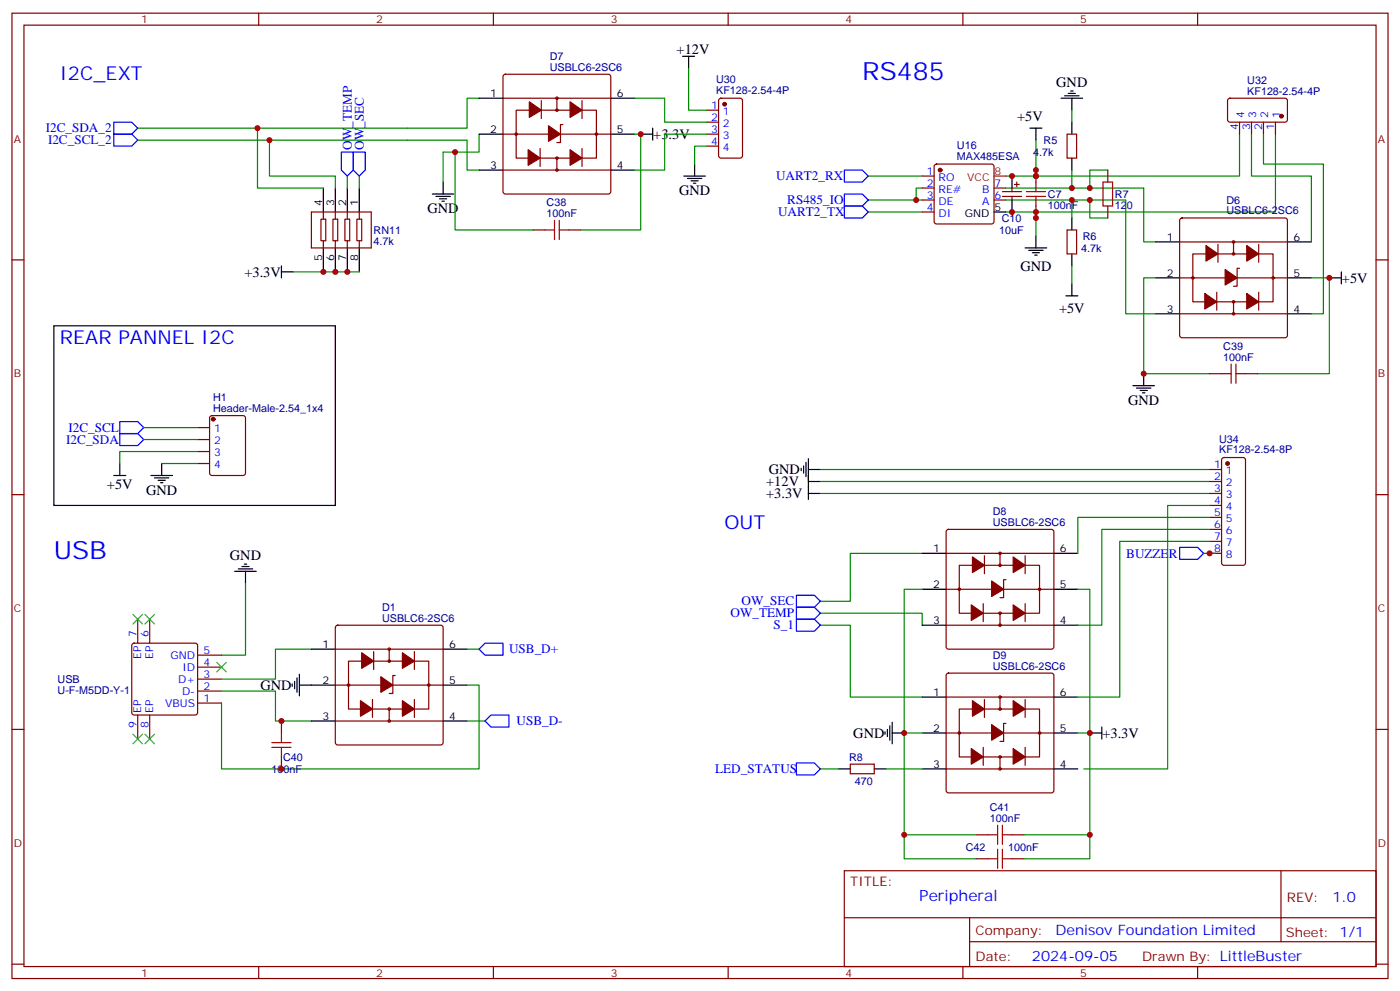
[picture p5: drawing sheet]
<svg xmlns="http://www.w3.org/2000/svg" width="412mm" height="292mm" viewBox="0 0 412 292" stroke-linecap="round" stroke-linejoin="round" font-family="sans-serif">
<g fill="none" stroke="#870000" stroke-width=".35">
<path d="M3.5 3.9h405.4v284.3h-405.4zM7.1 7.4h398.2v277.3h-398.2zM76.2 3.9v3.5M145.3 3.9v3.5M214.5 3.9v3.5M283.6 3.9v3.5M352.8 3.9v3.5M314.3 39.5h2.8v7.1h-2.8zM271.6 51.9h3.6M271.6 55.4h3.6M271.6 58.9h3.6M275.4 48.5l.5-.2h16.2l.5 .2 .2 .5v16.3l-.2 .5-.5 .2h-16.2l-.5-.3-.2-.4v-16.3z"/>
<path d="M292.8 55.4h3.5M292.8 58.9h3.5M295.3 56.4h5.6M295.3 57.9h5.6M298.1 55.4v1M298.1 57.9v1M298.8 54.3h1.4M299.5 53.6v1.4M305.2 50.1v3.5M326.3 50.1v3.5M3.5 76.6h3.6M91.7 62.4h17.7v10.6h-17.7z"/>
<path d="M94.5 64.6h1.5v6.3h-1.5zM95.2 62.4v2.2M95.2 70.9v2.1M98.1 64.6h1.4v6.3h-1.4zM98.8 62.4v2.2M98.8 70.9v2.1M101.6 64.6h1.4v6.3h-1.4zM102.3 62.4v2.2M102.3 70.9v2.1M105.1 64.6h1.4v6.3h-1.4zM105.8 62.4v2.2M105.8 70.9v2.1"/>
<path d="M271.6 62.4h3.6M305.2 60.7v3.5M314.3 67.7h2.8v7.1h-2.8zM326.3 60.7v3.5M405.3 76.6h3.6M58.2 125.9h3.5M58.2 129.5h3.5M58.2 133h3.5M58.2 136.5h3.5M62 122.6l.4-.2h9.2l.7 .4v16.5l-.4 .7-9.5 .1-.6-.5-.1-16.5zM3.5 145.7h3.6M405.3 145.7h3.6"/>
<path d="M39 189.6l.5-.2h18l.5 .2 .2 .5v19.8l-.2 .5-.5 .2h-18l-.5-.2-.2-.5v-19.8zM40.6 182.4v7M44.1 182.4v7M58.2 196.5h7.1M58.2 193h7.1M3.5 214.8h3.6M40.6 210.6v7.1M44.1 210.6v7.1M58.2 207.1h7.1M58.2 203.6h7.1M58.2 200h7.1M405.3 214.8h3.6"/>
<path d="M248.7 256.5h156.6v28.2h-156.6zM377.3 256.5v20.9M248.7 270.3h156.5M285.6 277.4h119.6M285.6 270.3v14.1M3.5 284h3.6M76.2 284.7v3.5M145.3 284.7v3.5M214.5 284.7v3.5M283.6 284.7v3.5M352.8 284.7v3.5M405.3 284h3.6"/>
</g>
<path d="M33.5 36h5.3l1.8 1.7-1.8 1.8h-5.3zM33.5 39.5h5.3l1.8 1.8-1.8 1.7h-5.3zM100.5 44.8h3.6v5.3l-1.8 1.8-1.8-1.8zM104.1 44.8h3.5v5.3l-1.8 1.8-1.7-1.8zM248.7 50.1h5.3l1.8 1.8-1.8 1.7h-5.3zM248.7 57.2h5.3l1.8 1.7-1.8 1.8h-5.3zM248.7 60.7h5.3l1.8 1.7-1.8 1.8h-5.3zM35.3 127.7h5.3l1.7 1.8-1.7 1.7h-5.3zM35.3 124.2h5.3l1.7 1.7-1.7 1.8h-5.3zM234.6 178.9h5.3l1.8 1.7-1.8 1.8h-5.3zM234.6 175.3h5.3l1.8 1.8-1.8 1.8h-5.3zM234.6 182.4h5.3l1.8 1.8-1.8 1.7h-5.3z" fill="none" stroke="#00f" stroke-width=".35"/>
<g fill="none" stroke="#008700" stroke-width=".35">
<path d="M75.8 37.7v17.7h19.4M141.1 28.9h-3.5v8.8h-97M141.1 39.5v5.3h-10.6v8.8M315.7 32.5v3.5M365.1 39.5v12.4h-59.9M375.7 39.5v22.9h-70.5M40.6 41.3h97v8.8h3.5M79.4 41.3v10.6h19.4v3.5M102.3 51.9v3.5M105.8 51.9v3.5M255.8 58.9h15.8M255.8 51.9h15.8"/>
<path d="M271.6 55.4h-1.7v3.5M296.3 58.9h35.3v33.5h8.8M296.3 55.4h40.6v15.9h3.5M305.2 41.3v10.6h-8.9M315.7 50.1v5.3M315.7 58.9v5.3M321 58.9v5.3h5.3M326.3 50.1h-5.3v5.3M255.8 62.4h15.8M296.3 62.4h8.9v7.1M315.7 78.3v5.3M86.4 80.1h19.4"/>
<path d="M42.3 129.5h15.9M42.3 125.9h15.9M47.6 136.5h10.6M58.2 133h-22.9v3.5M241.7 138.3h114.6M241.7 145.3h114.6M241.7 141.8h114.6M72.3 171.8v21.2h-7M271.6 163h-21.1v14.1h-8.8M91.7 191.2h-10.6v8.8h-15.8M241.7 180.6h29.9v3.6M241.7 184.2h8.8v21.1h21.1"/>
<path d="M65.3 203.6h15.8v8.8h10.6"/>
</g>
<g fill="#870000" stroke="#870000" stroke-width=".35">
<circle cx="62.8" cy="123.5" r=".53"/>
<circle cx="276.9" cy="50.1" r=".53"/>
</g>
<g fill="none" stroke="#000" stroke-width=".35">
<path d="M201.1 16.6h3.5M202.8 16.6v3.5M303.4 37.7h3.5M305.2 37.7v3.6M312.6 28.9h6.3M313.6 28.2h4.3M314.7 27.5h2.1M315.4 26.8h.7M315.7 28.9v3.6M315.7 36v3.5M95.2 55.4v7M98.8 55.4v7"/>
<path d="M102.3 55.4v7M105.8 55.4v7M127.4 57.2h6.3M128.4 57.9h4.2M129.5 58.6h2.1M130.2 59.3h.7M130.5 53.6v3.6M298.1 51.9v3.5M298.1 58.9v3.5M315.7 46.6v3.5M82.9 78.3v3.5M95.2 73v7.1"/>
<path d="M98.8 73v7.1M102.3 73v7.1M105.8 73v7.1M292.8 62.4h3.5M302 73h6.3M303 73.7h4.3M304.1 74.4h2.1M304.8 75.1h.7M305.2 69.5v3.5M315.7 64.2v3.5M315.7 74.8v3.5M15.9 96h82.9v52.9h-82.9z"/>
<path d="M82.9 80.1h3.5M314 87.1h3.5M315.7 83.6v3.5M35.3 136.5v3.6M47.6 136.5v3.6M236 137.9v.7M236.7 137.2v2.1M237.4 136.2v4.2M238.1 138.3h3.6M238.1 135.1v12M33.5 140.1h3.5M44.4 140.1h6.4"/>
<path d="M45.5 140.8h4.2M46.6 141.5h2.1M47.3 142.2h.7M238.1 145.3h3.6M238.1 141.8h3.6M69.1 168.3h6.4M70.2 167.6h4.2M71.3 166.9h2.1M72 166.2h.7M72.3 168.3v3.5"/>
</g>
<path d="M292.8 51.9h3.5" fill="none" stroke="#f00" stroke-width=".35"/>
<path d="M302.3 56.4h5.7M302.3 57.9h5.7M305.2 53.6v2.8M305.2 57.9v2.8M324.9 53.6h2.8v7.1h-2.8z" fill="none" stroke="#a10000" stroke-width=".35"/>
<path d="M39.2 181l2.8 2.8M42 181l-2.8 2.8M42.7 181l2.8 2.8M45.5 181l-2.8 2.8M63.9 195.1l2.8 2.8M66.7 195.1l-2.8 2.8M39.2 216.3l2.8 2.8M42 216.3l-2.8 2.8M42.7 216.3l2.8 2.8M45.5 216.3l-2.8 2.8" fill="none" stroke="#3c3" stroke-width=".35"/>
<path d="M347.7 64.4l.5-.2h30.3l.5 .2 .2 .5v33.9l-.2 .5-.5 .2h-30.3l-.5-.3-.2-.4v-33.9z" fill="#fff" stroke="#870000" stroke-width=".35"/>
<g fill="none" stroke="#000" stroke-width=".35">
<path d="M340.4 71.3h7.1M379.2 71.3h7.1M340.4 81.8h7.1M340.4 92.4h7.1M379.2 81.8h7.1M379.2 92.4h7.1M391.6 81.8h3.5M395.1 80.1v3.5M333.7 113.6h6.4M334.8 114.3h4.2M335.8 115h2.2M336.5 115.7h.8"/>
<path d="M336.9 110.1v3.5"/>
</g>
<g fill="none" stroke="#870000" stroke-width=".35">
<path d="M208.1 32.5h3.6M208.1 36h3.6M208.1 39.5h3.6M211.9 29.1l.5-.2h5.6l.7 .5v16.5l-.4 .6-5.9 .1-.7-.5v-16.5zM361.8 29.1l.5-.2 16.5 .1 .4 .6v6l-.7 .4-16.5-.1-.4-.6v-5.7zM365.1 36v3.5M368.7 36v3.5M372.2 36v3.5M375.7 36v3.5M208.1 43h3.6M347.5 71.3h31.7M351.4 74.8h23.6v14.1h-23.6z"/>
<path d="M358.8 72v5.3M363.4 71.3v3.5M365.1 79h-.7v5.3h-1M370.8 72v5.3M347.5 92.4h31.7M347.5 81.8h31.7M358.4 86.1v5.3M363.4 88.9v3.5M370.8 86.1v5.3"/>
<circle cx="363.4" cy="71.3" r=".35"/>
<circle cx="363.4" cy="74.8" r=".35"/>
<circle cx="351.4" cy="81.8" r=".35"/>
<circle cx="363.4" cy="88.9" r=".35"/>
<circle cx="363.4" cy="92.4" r=".35"/>
<circle cx="375" cy="81.8" r=".35"/>
</g>
<g fill="#870000" stroke="#870000" stroke-width=".35">
<path d="M360.9 79.4l3.5 2.4-3.5 2.2z"/>
<path d="M355.2 72.3l3.6 2.5-3.6 2.1z"/>
<path d="M367.2 72.3l3.6 2.5-3.6 2.1z"/>
<path d="M354.9 86.4l3.5 2.5-3.5 2.1z"/>
<path d="M367.2 86.4l3.6 2.5-3.6 2.1z"/>
<circle cx="377.5" cy="34.2" r=".53"/>
<circle cx="213.4" cy="30.7" r=".53"/>
</g>
<path d="M368.7 39.5v12.4h17.6v19.4M372.2 39.5v8.8h17.6v44.1h-3.5M340.4 81.8h-3.5v28.3h19.4M386.3 81.8h5.3v28.3h-21.2" fill="none" stroke="#008700" stroke-width=".35"/>
<path d="M148.4 22.1l.5-.2h30.3l.5 .2 .2 .5v33.8l-.2 .5-.5 .3h-30.3l-.5-.3-.2-.5v-33.8z" fill="#fff" stroke="#870000" stroke-width=".35"/>
<g fill="none" stroke="#000" stroke-width=".35">
<path d="M141.1 28.9h7.1M141.1 39.5h7.1M179.9 28.9h7.1M179.9 39.5h7.1M188.7 39.5h3.6M192.3 37.7v3.6M141.1 50.1h7.1M179.9 50.1h7.1M201.4 51.9h6.4M202.5 52.6h4.2M203.6 53.3h2.1M204.3 54h.7"/>
<path d="M204.6 48.3v3.6"/>
</g>
<g fill="none" stroke="#870000" stroke-width=".35">
<path d="M148.2 28.9h31.7M148.2 39.5h31.7M152 32.5h23.7v14.1h-23.7zM159.5 29.6v5.3M164 28.9v3.6M165.8 36.7h-.7v5.3h-1.1M171.4 29.6v5.3M148.2 50.1h31.7M159.1 43.7v5.3M164 46.6v3.5M171.4 43.7v5.3"/>
<circle cx="152" cy="39.5" r=".35"/>
<circle cx="164" cy="32.5" r=".35"/>
<circle cx="164" cy="28.9" r=".35"/>
<circle cx="175.7" cy="39.5" r=".35"/>
<circle cx="164" cy="46.6" r=".35"/>
<circle cx="164" cy="50.1" r=".35"/>
</g>
<g fill="#870000" stroke="#870000" stroke-width=".35">
<path d="M161.6 37l3.5 2.5-3.5 2.1z"/>
<path d="M155.9 30l3.6 2.5-3.6 2.1z"/>
<path d="M167.9 30l3.5 2.5-3.5 2.1z"/>
<path d="M155.6 44.1l3.5 2.5-3.5 2.1z"/>
<path d="M167.9 44.1l3.5 2.5-3.5 2.1z"/>
</g>
<path d="M187 39.5h1.7v28.2h-17.6M187 28.9h8.8v7.1h12.3M202.8 20.1v12.4h5.3M208.1 39.5h-12.3v10.6h-8.8M208.1 43h-3.5v5.3" fill="none" stroke="#008700" stroke-width=".35"/>
<path d="M99 184.4l.5-.2h30.3l.5 .2 .2 .5v33.8l-.2 .5-.5 .2h-30.3l-.5-.2-.2-.5v-33.8z" fill="#fff" stroke="#870000" stroke-width=".35"/>
<path d="M87.5 199.7v4.2M88.2 198.6v6.4M91.7 191.2h7.1M130.5 191.2h7.1M86.1 201.4v.7M86.8 200.7v2.1M88.2 201.8h10.6M91.7 212.4h7.1M130.5 201.8h7.1M130.5 212.4h7.1" fill="none" stroke="#000" stroke-width=".35"/>
<g fill="none" stroke="#870000" stroke-width=".35">
<path d="M157 67.7h3.5M167.6 67.7h3.5M356.3 110.1h3.5M366.9 110.1h3.5M98.8 191.2h31.7M102.7 194.7h23.6v14.1h-23.6zM110.1 191.9v5.3M114.7 191.2v3.5M116.4 199h-.7v5.3h-1M122.1 191.9v5.3M82.9 212.4v3.5M98.8 212.4h31.7"/>
<path d="M98.8 201.8h31.7M109.7 206v5.3M114.7 208.8v3.6M122.1 206v5.3M82.9 223v3.5"/>
<circle cx="114.7" cy="194.7" r=".35"/>
<circle cx="114.7" cy="191.2" r=".35"/>
<circle cx="102.7" cy="201.8" r=".35"/>
<circle cx="114.7" cy="208.8" r=".35"/>
<circle cx="114.7" cy="212.4" r=".35"/>
<circle cx="126.3" cy="201.8" r=".35"/>
</g>
<g fill="#870000" stroke="#870000" stroke-width=".35">
<path d="M112.2 199.3l3.5 2.5-3.5 2.1z"/>
<path d="M106.5 192.3l3.6 2.4-3.6 2.2z"/>
<path d="M118.5 192.3l3.6 2.4-3.6 2.2z"/>
<path d="M106.2 206.4l3.5 2.4-3.5 2.2z"/>
<path d="M118.5 206.4l3.6 2.4-3.6 2.2z"/>
</g>
<path d="M142.9 189.4h5.3v3.6h-5.3l-1.8-1.8zM144.6 210.6h5.3v3.5h-5.3l-1.7-1.7z" fill="none" stroke="#00f" stroke-width=".35"/>
<path d="M134.1 44.8v22.9h22.9M137.6 191.2h3.5M137.6 201.8h3.5v24.7h-75.8v-19.4M137.6 212.4h5.3" fill="none" stroke="#008700" stroke-width=".35"/>
<path d="M160.5 67.7h2.8M163.3 64.9v5.7M164.7 67.7h2.9M164.7 64.9v5.7M359.8 110.1h2.9M362.7 107.2v5.7M364.1 110.1h2.8M364.1 107.2v5.7M80.1 218.7h5.6M82.9 215.9v2.8M80.1 220.1h5.6M82.9 220.1v2.9" fill="none" stroke="#a10000" stroke-width=".35"/>
<path d="M278.9 156.1l.5-.2h30.3l.5 .2 .2 .5v33.9l-.2 .5-.5 .2h-30.3l-.5-.2-.2-.5v-33.9z" fill="#fff" stroke="#870000" stroke-width=".35"/>
<path d="M271.6 163h7.1M271.6 173.6h7.1M310.4 163h7.1M310.4 173.6h7.1M271.6 184.2h7.1M310.4 184.2h7.1" fill="none" stroke="#000" stroke-width=".35"/>
<g fill="none" stroke="#870000" stroke-width=".35">
<path d="M356.3 138.3h3.5M360.1 135l.4-.2h5.7l.5 .2 .2 .5v30.3l-.2 .5-.5 .2h-5.7l-.5-.2-.2-.5v-30.3zM356.3 141.8h3.5M356.3 145.3h3.5M356.3 148.9h3.5M356.3 152.4h3.5M356.3 155.9h3.5M356.3 159.5h3.5M278.7 163h31.7M278.7 173.6h31.7M282.6 166.5h23.6v14.1h-23.6zM289.6 177.8v5.3"/>
<path d="M290 163.7v5.3M294.6 163v3.5M296.3 170.7h-.7v5.3h-1M302 163.7v5.3M302 177.8v5.3M356.3 163h3.5M278.7 184.2h31.7M294.6 180.6v3.6"/>
<circle cx="282.6" cy="173.6" r=".35"/>
<circle cx="294.6" cy="163" r=".35"/>
<circle cx="294.6" cy="166.5" r=".35"/>
<circle cx="306.2" cy="173.6" r=".35"/>
<circle cx="294.6" cy="184.2" r=".35"/>
<circle cx="294.6" cy="180.6" r=".35"/>
</g>
<g fill="#870000" stroke="#870000" stroke-width=".35">
<path d="M292.1 171.1l3.5 2.5-3.5 2.1z"/>
<path d="M286.5 164l3.5 2.5-3.5 2.1z"/>
<path d="M298.4 164l3.6 2.5-3.6 2.1z"/>
<path d="M286.1 178.2l3.5 2.4-3.5 2.1z"/>
<path d="M298.4 178.2l3.6 2.4-3.6 2.1z"/>
<circle cx="361.6" cy="136.5" r=".53"/>
</g>
<path d="M278.9 198.5l.5-.2h30.3l.5 .2 .2 .5v33.8l-.2 .5-.5 .2h-30.3l-.5-.2-.2-.5v-33.8z" fill="#fff" stroke="#870000" stroke-width=".35"/>
<g fill="none" stroke="#000" stroke-width=".35">
<path d="M260.7 215.5v.8M261.4 214.8v2.2M262.1 213.8v4.2M262.8 215.9h3.5M262.8 212.7v6.4M271.6 205.3h7.1M271.6 215.9h7.1M310.4 205.3h7.1M310.4 215.9h7.1M321 215.9h3.6M324.6 214.1v3.6M246.9 226.5h3.6"/>
<path d="M257.5 226.5h3.6M271.6 226.5h7.1M310.4 226.5h7.1"/>
</g>
<g fill="none" stroke="#870000" stroke-width=".35">
<path d="M278.7 205.3h31.7M278.7 215.9h31.7M282.6 208.8h23.6v14.2h-23.6zM290 206v5.3M294.6 205.3v3.5M296.3 213.1h-.7v5.3h-1M302 206v5.3M250.5 225.1h7v2.8h-7zM278.7 226.5h31.7M289.6 220.1v5.3M294.6 223v3.5M302 220.1v5.3"/>
<path d="M287.5 245.9h3.5M287.5 252.9h3.5M298.1 245.9h3.5M298.1 252.9h3.5"/>
<circle cx="282.6" cy="215.9" r=".35"/>
<circle cx="294.6" cy="205.3" r=".35"/>
<circle cx="294.6" cy="208.8" r=".35"/>
<circle cx="306.2" cy="215.9" r=".35"/>
<circle cx="294.6" cy="226.5" r=".35"/>
<circle cx="294.6" cy="223" r=".35"/>
</g>
<g fill="#870000" stroke="#870000" stroke-width=".35">
<path d="M292.1 213.4l3.5 2.5-3.5 2.1z"/>
<path d="M286.5 206.4l3.5 2.4-3.5 2.2z"/>
<path d="M298.4 206.4l3.6 2.4-3.6 2.2z"/>
<path d="M286.1 220.5l3.5 2.5-3.5 2.1z"/>
<path d="M298.4 220.5l3.6 2.5-3.6 2.1z"/>
</g>
<g fill="none" stroke="#008700" stroke-width=".35">
<path d="M356.3 152.4h-38.8v10.6M356.3 155.9h-31.7v28.3h-7.1M356.3 159.5h-26.5v45.8h-12.3M356.3 148.9h-12.3v77.6h-24.7M271.6 173.6h-5.3v42.3h5.3M317.5 173.6h3.5v42.3h-3.5M354.5 163h3.6M266.3 215.9v30h21.2M321 215.9v30h-19.4M241.7 226.5h5.2M261.1 226.5h10.5M266.3 245.9v7h21.2"/>
<path d="M321 245.9v7h-19.4"/>
</g>
<path d="M347.5 161.2h5.3l1.7 1.8-1.7 1.7h-5.3zM234.6 224.7h5.3l1.8 1.8-1.8 1.7h-5.3z" fill="none" stroke="#00f" stroke-width=".35"/>
<path d="M291 245.9h2.9M291 252.9h2.9M293.9 243.1v5.6M293.9 250.1v5.7M295.3 245.9h2.8M295.3 243.1v5.6M295.3 250.1v5.7M295.3 252.9h2.8" fill="none" stroke="#a10000" stroke-width=".35"/>
<g fill="#c00">
<circle cx="305.2" cy="51.9" r=".88"/>
<circle cx="305.2" cy="62.4" r=".88"/>
<circle cx="269.9" cy="58.9" r=".88"/>
<circle cx="315.7" cy="55.4" r=".88"/>
<circle cx="315.7" cy="58.9" r=".88"/>
<circle cx="321" cy="58.9" r=".88"/>
<circle cx="321" cy="55.4" r=".88"/>
<circle cx="305.2" cy="64.2" r=".88"/>
<circle cx="298.1" cy="62.4" r=".88"/>
<circle cx="298.1" cy="51.9" r=".88"/>
<circle cx="305.2" cy="50.1" r=".88"/>
<circle cx="75.8" cy="37.7" r=".88"/>
<circle cx="95.3" cy="80.1" r=".88"/>
<circle cx="98.8" cy="80.1" r=".88"/>
<circle cx="102.3" cy="80.1" r=".88"/>
<circle cx="79.4" cy="41.3" r=".88"/>
<circle cx="134.1" cy="44.8" r=".88"/>
<circle cx="188.7" cy="39.5" r=".88"/>
<circle cx="391.6" cy="81.8" r=".88"/>
<circle cx="336.9" cy="110.1" r=".88"/>
<circle cx="82.9" cy="212.4" r=".88"/>
<circle cx="82.9" cy="226.5" r=".88"/>
<circle cx="356.3" cy="163" r=".88"/>
<circle cx="266.3" cy="215.9" r=".88"/>
<circle cx="321" cy="215.9" r=".88"/>
<circle cx="321" cy="245.9" r=".88"/>
<circle cx="266.3" cy="245.9" r=".88"/>
</g>
<g font-size="7.4" fill="#00f">
<text x="254" y="23.6">RS485</text>
<text x="15.9" y="164.7">USB</text>
</g>
<g font-size="5.6" fill="#00f">
<text x="17.6" y="23.6">I2C_EXT</text>
<text x="17.6" y="101.2">REAR PANNEL I2C</text>
<text x="213.4" y="155.9">OUT</text>
</g>
<text font-size="4.6" fill="#00f" x="270.8" y="265.5">Peripheral</text>
<g font-size="4.2">
<text x="199.3" y="15.9">+12V</text>
<text x="311.1" y="25.7">GND</text>
<text x="299.6" y="35.6">+5V</text>
<text x="192.4" y="40.9">+3.3V</text>
<text x="200" y="57.5">GND</text>
<text x="125.9" y="62.8">GND</text>
<text x="72" y="81.5">+3.3V</text>
<text x="300.6" y="79.7">GND</text>
<text x="395.3" y="83.3">+5V</text>
<text x="312" y="92.1">+5V</text>
<text x="332.3" y="119.2">GND</text>
<text x="31.5" y="144">+5V</text>
<text x="225.7" y="143.3">+12V</text>
<text x="226.5" y="139.7">GND</text>
<text x="43" y="145.7">GND</text>
<text x="225.7" y="146.8">+3.3V</text>
<text x="67.7" y="165.1">GND</text>
<text x="76.7" y="203.2">GND</text>
<text x="251.4" y="217.3">GND</text>
<text x="324.7" y="217.3">+3.3V</text>
</g>
<g font-size="4.2" fill="#00f">
<text x="392.5" y="265.7">1.0</text>
<text x="310.9" y="275.3">Denisov Foundation Limited</text>
<text x="304" y="283.1">2024-09-05</text>
</g>
<g font-size="3.9" fill="#00f">
<text x="13.5" y="39">I2C_SDA_2</text>
<text x="14.1" y="42.5">I2C_SCL_2</text>
<text x="103.6" y="44.1" transform="rotate(-90 103.6 44.1)">OW_TEMP</text>
<text x="107.1" y="44.1" transform="rotate(-90 107.1 44.1)">OW_SEC</text>
<text x="228.6" y="53.1">UART2_RX</text>
<text x="229.2" y="63.7">UART2_TX</text>
<text x="231.9" y="60.2">RS485_IO</text>
<text x="19.5" y="130.7">I2C_SDA</text>
<text x="20.1" y="127.2">I2C_SCL</text>
<text x="331.8" y="164.2">BUZZER</text>
<text x="218.4" y="178.3">OW_SEC</text>
<text x="215.2" y="181.8">OW_TEMP</text>
<text x="227.9" y="185.4">S_1</text>
<text x="150" y="192.4">USB_D+</text>
<text x="152.2" y="213.6">USB_D-</text>
<text x="210.7" y="227.7">LED_STATUS</text>
</g>
<g font-size="3.9" fill="#800">
<text x="250.5" y="261.1">TITLE:</text>
<text x="379.1" y="265.7">REV:</text>
<text x="287.4" y="275.3">Company:</text>
<text x="378.7" y="275.9">Sheet: 1/1</text>
<text x="287.4" y="282.9">Date:</text>
<text x="336.4" y="283">Drawn By: LittleBuster</text>
</g>
<g font-size="3.2" fill="#800">
<text x="41.6" y="6.9">1</text>
<text x="110.8" y="6.9">2</text>
<text x="179.9" y="6.9">3</text>
<text x="249.1" y="6.9">4</text>
<text x="318.2" y="6.9">5</text>
<text x="4.1" y="42">A</text>
<text x="405.9" y="42">A</text>
<text x="4.1" y="111.1">B</text>
<text x="405.9" y="111.1">B</text>
<text x="4.1" y="180.3">C</text>
<text x="405.9" y="180.3">C</text>
<text x="4.1" y="249.4">D</text>
<text x="405.9" y="249.4">D</text>
<text x="41.6" y="287.7">1</text>
<text x="110.8" y="287.7">2</text>
<text x="179.9" y="287.7">3</text>
<text x="249.1" y="287.7">4</text>
<text x="318.2" y="287.7">5</text>
</g>
<g font-size="3.2" fill="#000080">
<text x="161.9" y="17.7">D7</text>
<text x="161.9" y="20.8">USBLC6-2SC6</text>
<text x="211" y="27.7">KF128-2.54-4P</text>
<text x="211" y="24.5">U30</text>
<text x="367.4" y="27.9">KF128-2.54-4P</text>
<text x="367.4" y="24.7">U32</text>
<text x="281.9" y="47.2">MAX485ESA</text>
<text x="281.9" y="44">U16</text>
<text x="304.3" y="45.9">4.7k</text>
<text x="307.4" y="42.4">R5</text>
<text x="308.7" y="58.3">C7</text>
<text x="328.4" y="58.3">R7</text>
<text x="361.3" y="60">D6</text>
<text x="161" y="63.9">100nF</text>
<text x="161" y="60.7">C38</text>
<text x="295.1" y="65.3">C10</text>
<text x="308.7" y="61.5">100nF</text>
<text x="328.4" y="61.5">120</text>
<text x="361.3" y="63.1">USBLC6-2SC6</text>
<text x="110.1" y="68.9">RN11</text>
<text x="294.3" y="68.9">10uF</text>
<text x="318.9" y="70.6">R6</text>
<text x="110.1" y="72">4.7k</text>
<text x="318.4" y="74.2">4.7k</text>
<text x="360.3" y="106.2">100nF</text>
<text x="360.3" y="103">C39</text>
<text x="62.8" y="118.2">H1</text>
<text x="62.8" y="121.4">Header-Male-2.54_1x4</text>
<text x="359.1" y="130.4">U34</text>
<text x="359.1" y="133.6">KF128-2.54-8P</text>
<text x="292.5" y="154.9">USBLC6-2SC6</text>
<text x="292.5" y="151.7">D8</text>
<text x="112.6" y="179.9">D1</text>
<text x="112.6" y="183.1">USBLC6-2SC6</text>
<text x="292.5" y="197.2">USBLC6-2SC6</text>
<text x="292.5" y="194.1">D9</text>
<text x="17" y="201.2">USB</text>
<text x="17" y="204.3">U-F-M5DD-Y-1</text>
<text x="80" y="227.6">100nF</text>
<text x="83.4" y="224.1">C40</text>
<text x="250.1" y="224.1">R8</text>
<text x="251.8" y="231.1">470</text>
<text x="291.5" y="238.8">C41</text>
<text x="291.5" y="242">100nF</text>
<text x="284.5" y="250.6">C42</text>
<text x="297" y="250.6">100nF</text>
</g>
<g font-size="3.2">
<text x="144.4" y="28.6">1</text>
<text x="181.7" y="28.6">6</text>
<text x="144.4" y="39.2">2</text>
<text x="181.7" y="39.2">5</text>
<text x="144.4" y="49.7">3</text>
<text x="181.7" y="49.7">4</text>
<text x="94.9" y="60.7" transform="rotate(-90 94.9 60.7)">4</text>
<text x="98.4" y="60.7" transform="rotate(-90 98.4 60.7)">3</text>
<text x="102" y="60.7" transform="rotate(-90 102 60.7)">2</text>
<text x="105.5" y="60.7" transform="rotate(-90 105.5 60.7)">1</text>
<text x="284.2" y="63.9">GND</text>
<text x="293" y="62.1">5</text>
<text x="343.7" y="70.9">1</text>
<text x="381" y="70.9">6</text>
<text x="94.9" y="76.8" transform="rotate(-90 94.9 76.8)">5</text>
<text x="98.4" y="76.8" transform="rotate(-90 98.4 76.8)">6</text>
<text x="102" y="76.8" transform="rotate(-90 102 76.8)">7</text>
<text x="105.5" y="76.8" transform="rotate(-90 105.5 76.8)">8</text>
<text x="343.7" y="81.5">2</text>
<text x="381" y="81.5">5</text>
<text x="343.7" y="92.1">3</text>
<text x="381" y="92.1">4</text>
<text x="274.9" y="162.6">1</text>
<text x="312.2" y="162.6">6</text>
<text x="274.9" y="173.2">2</text>
<text x="312.2" y="173.2">5</text>
<text x="274.9" y="183.8">3</text>
<text x="312.2" y="183.8">4</text>
<text x="95" y="190.9">1</text>
<text x="132.3" y="190.9">6</text>
<text x="95" y="201.4">2</text>
<text x="132.3" y="201.4">5</text>
<text x="274.9" y="205">1</text>
<text x="312.2" y="205">6</text>
<text x="95" y="212">3</text>
<text x="132.3" y="212">4</text>
<text x="274.9" y="215.5">2</text>
<text x="312.2" y="215.5">5</text>
<text x="274.9" y="226.1">3</text>
<text x="312.2" y="226.1">4</text>
</g>
<g font-size="3.2" fill="#00f">
<text x="209.5" y="32.1">1</text>
<text x="209.5" y="35.6">2</text>
<text x="213" y="33.9">1</text>
<text x="366.5" y="34.7" transform="rotate(-90 366.5 34.7)">4</text>
<text x="370.1" y="34.7" transform="rotate(-90 370.1 34.7)">3</text>
<text x="373.6" y="34.7" transform="rotate(-90 373.6 34.7)">2</text>
<text x="377.1" y="34.7" transform="rotate(-90 377.1 34.7)">1</text>
<text x="209.5" y="39.2">3</text>
<text x="213" y="37.4">2</text>
<text x="213" y="40.9">3</text>
<text x="364.8" y="38.2" transform="rotate(-90 364.8 38.2)">4</text>
<text x="368.3" y="38.2" transform="rotate(-90 368.3 38.2)">3</text>
<text x="371.8" y="38.2" transform="rotate(-90 371.8 38.2)">2</text>
<text x="375.4" y="38.2" transform="rotate(-90 375.4 38.2)">1</text>
<text x="209.5" y="42.7">4</text>
<text x="213" y="44.5">4</text>
<text x="273" y="51.5">1</text>
<text x="276.5" y="53.3">RO</text>
<text x="273" y="55">2</text>
<text x="273" y="58.6">3</text>
<text x="276.5" y="56.8">RE#</text>
<text x="289.3" y="56.8">B</text>
<text x="293" y="58.6">6</text>
<text x="293" y="55">7</text>
<text x="273" y="62.1">4</text>
<text x="276.5" y="60.3">DE</text>
<text x="276.5" y="63.9">DI</text>
<text x="289.3" y="60.3">A</text>
<text x="63" y="127.4">1</text>
<text x="63" y="130.9">2</text>
<text x="63" y="134.4">3</text>
<text x="63" y="137.9">4</text>
<text x="357.6" y="137.9">1</text>
<text x="357.6" y="141.5">2</text>
<text x="361.1" y="139.7">1</text>
<text x="361.1" y="143.2">2</text>
<text x="357.6" y="145">3</text>
<text x="357.6" y="148.5">4</text>
<text x="361.1" y="146.8">3</text>
<text x="357.6" y="152">5</text>
<text x="357.6" y="155.6">6</text>
<text x="361.1" y="150.3">4</text>
<text x="361.1" y="153.8">5</text>
<text x="357.6" y="159.1">7</text>
<text x="361.1" y="157.3">6</text>
<text x="361.1" y="160.9">7</text>
<text x="357.6" y="162.6">8</text>
<text x="361.1" y="164.4">8</text>
<text x="40.2" y="187.7" transform="rotate(-90 40.2 187.7)">7</text>
<text x="43.7" y="187.7" transform="rotate(-90 43.7 187.7)">6</text>
<text x="41.6" y="194.1" transform="rotate(-90 41.6 194.1)">EP</text>
<text x="45.2" y="194.1" transform="rotate(-90 45.2 194.1)">EP</text>
<text x="50.2" y="194">GND</text>
<text x="53.7" y="197.6">ID</text>
<text x="60" y="196.1">4</text>
<text x="60" y="192.6">5</text>
<text x="52.5" y="201.1">D+</text>
<text x="60" y="203.2">2</text>
<text x="60" y="199.7">3</text>
<text x="41.6" y="209.9" transform="rotate(-90 41.6 209.9)">EP</text>
<text x="45.2" y="209.9" transform="rotate(-90 45.2 209.9)">EP</text>
<text x="48.7" y="208.1">VBUS</text>
<text x="53.6" y="204.6">D-</text>
<text x="60" y="206.7">1</text>
<text x="40.2" y="214.4" transform="rotate(-90 40.2 214.4)">9</text>
<text x="43.7" y="214.4" transform="rotate(-90 43.7 214.4)">8</text>
</g>
<g font-size="3.2" fill="#f00">
<text x="284.9" y="53.3">VCC</text>
<text x="293" y="51.5">8</text>
</g>
</svg>
